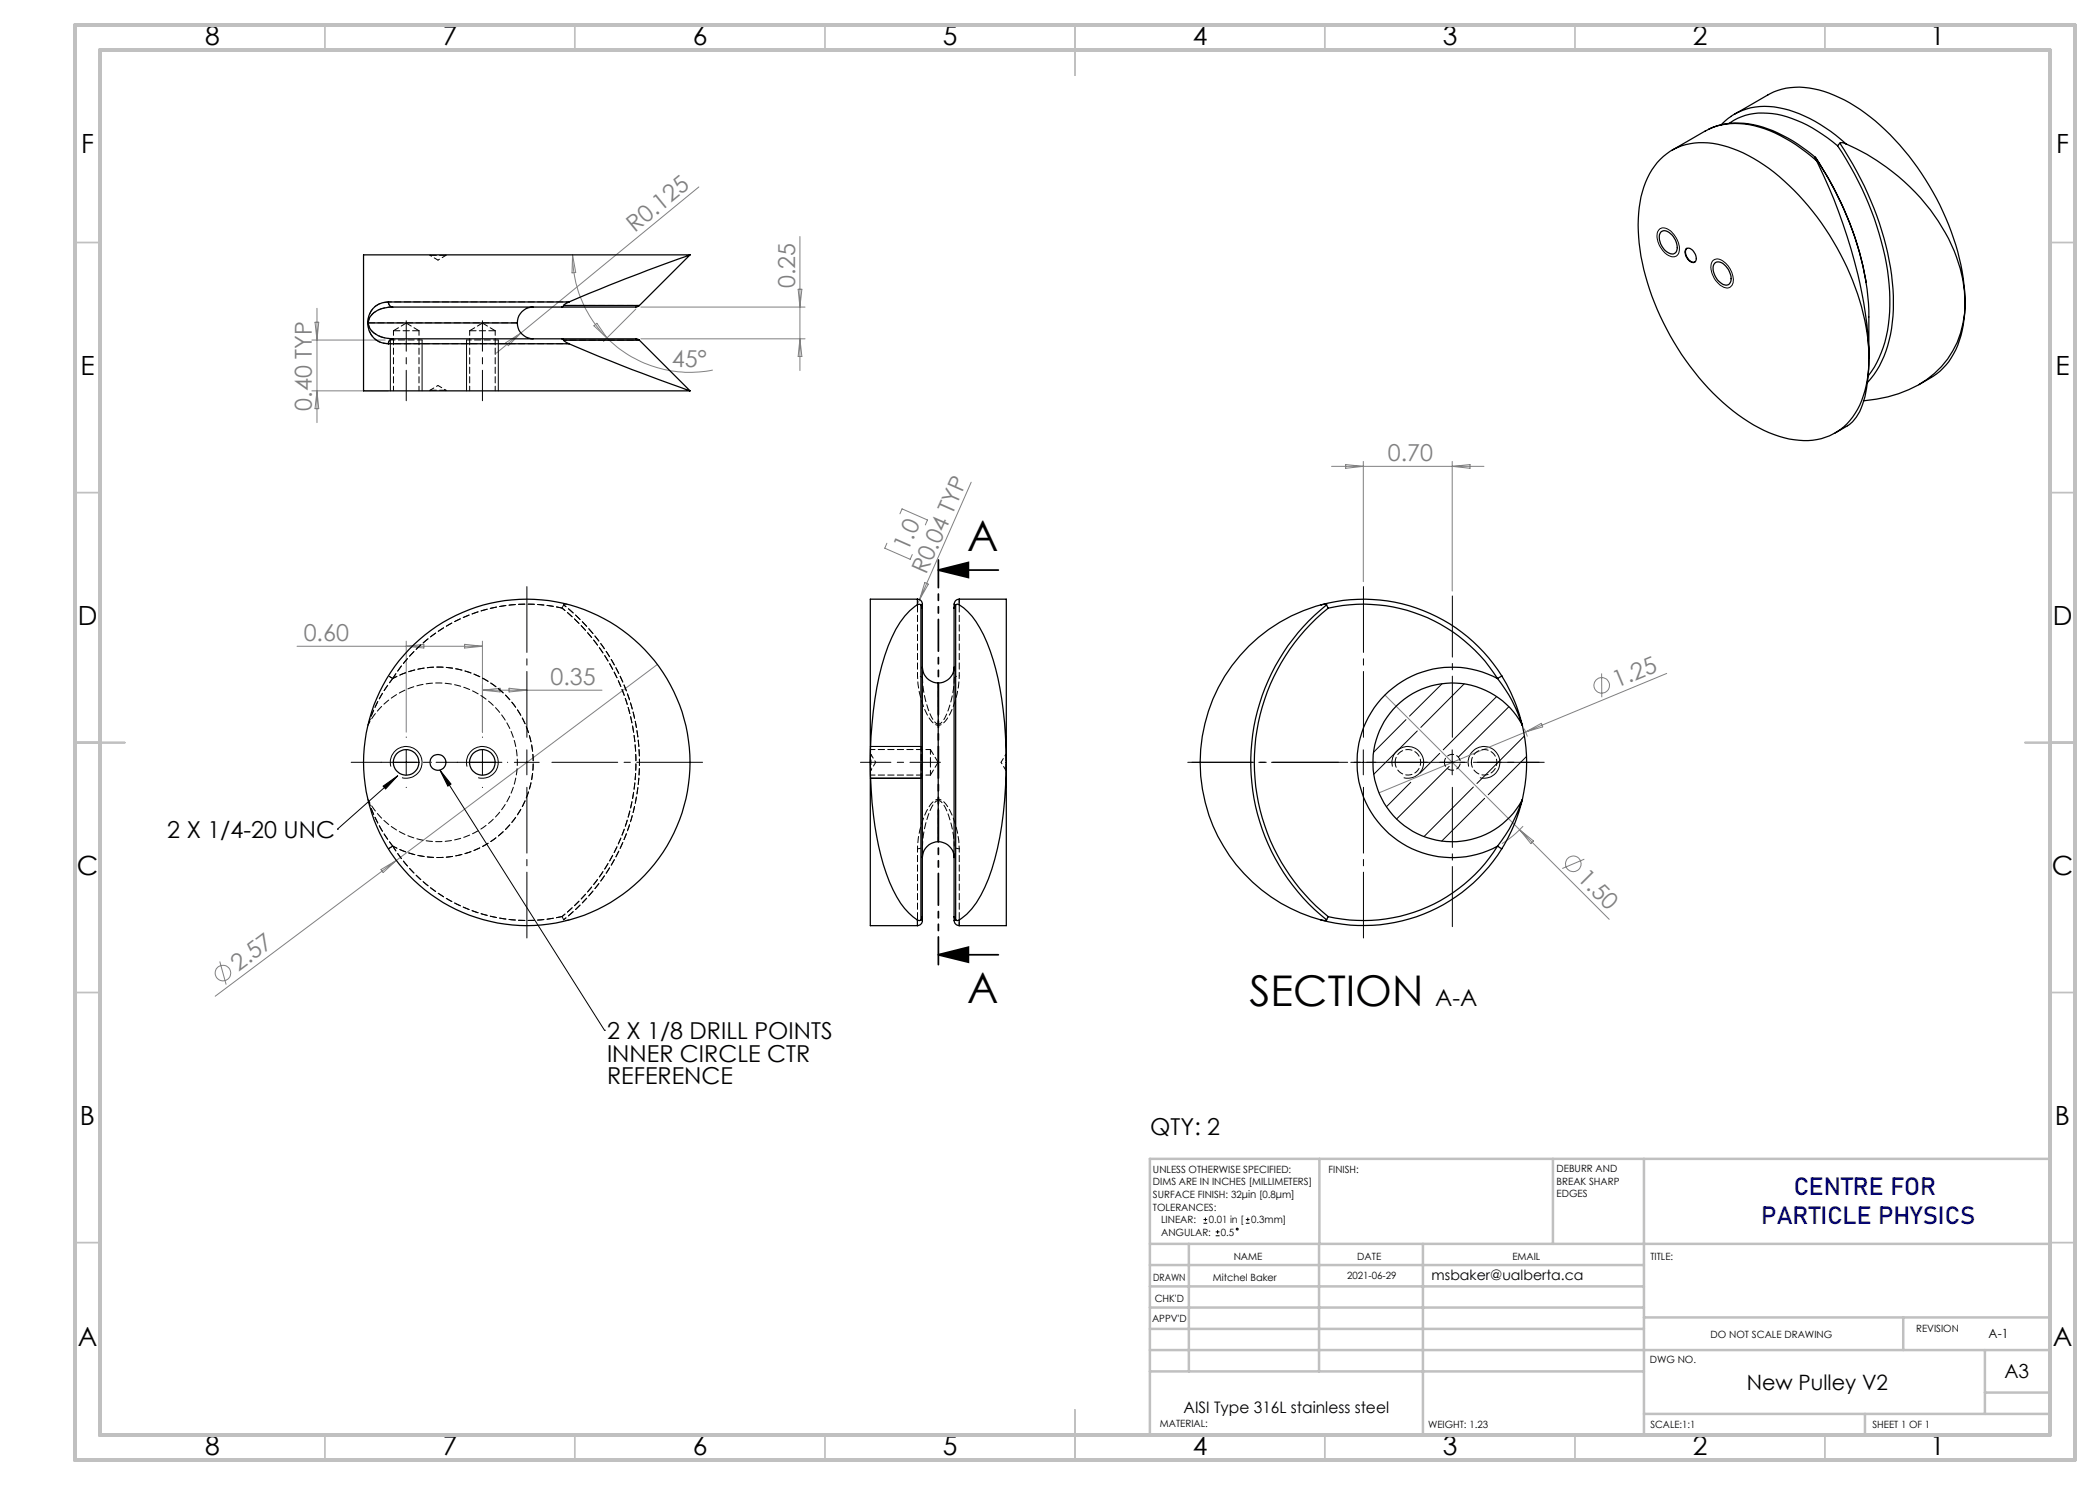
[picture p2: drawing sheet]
<svg xmlns="http://www.w3.org/2000/svg" width="420mm" height="297mm" viewBox="0 0 420 297" stroke-linecap="round" stroke-linejoin="round" font-family="sans-serif">
<g fill="none" stroke="#808080" stroke-width=".2">
<path d="M139.8 37.4l-35.6 29.2M114.5 51l.6 3.5-.7 .1zM114.5 51a23.6 23.6 0 0 0 6.9 16.6M159.6 57.9h.8l-.4 3.5zM160 47.3v26.8M62.4 68h14.6M62.4 78.2h15.3M63 64.4h.7l-.3 3.6zM63.4 61.7v22.8M63.4 78.2l.3 3.5h-.7zM101.2 68.5l3-1.9-2.5 2.5zM104.2 66.6l-4.9 4"/>
<path d="M118.8 65.2l.6-.5 2 2.9zM121.4 67.6a23.5 23.5 0 0 0 21.2 6.4M127.2 61.8l-6.5 6.5M128.2 61.4h32.8M128.2 67.8h32.8M160 67.8l.4 3.5h-.8zM194.2 96.4l-10.3 23.5M266.3 93.3h30.5M269.1 92.9l3.6 .4-3.6 .4zM272.7 92.3v24M290.4 92.3v25.9M290.4 93.3l3.6-.4v.8z"/>
<path d="M177.4 108.7l-.4 .9 5 2.3 .5-1M180 102.8l.4-1 5.1 2.2-.4 1M183.9 119.9l-.4 .9M185 116.5l.7 .3-1.8 3.1zM59.4 129.3h37.1M81.2 128.2v18.2M81.2 129.3l3.6-.4v.7zM92.9 128.9l3.6 .4-3.6 .3zM96.5 128.2v18.2M96.5 138h23.9M96.5 138l3.5-.3v.7zM101.8 137.7l3.6 .3-3.6 .4z"/>
<path d="M131.5 132.9l-52.2 39.2M277 139l26.9 26.9M320.3 134.7l.1 4.7M333.3 134.7l-57.5 23.9M304.8 145.7l.7 1.6M305.1 146.4l3.2-1.7 .2 .7zM76.2 173.9l3.1-1.8-2.7 2.4zM79.3 172.1l-36.3 27.1M303.9 165.9l17.9 18M303.9 165.9l2.8 2.3-.5 .5zM304.6 165.2a19.9 19.9 0 0 1-4.2 3.5M316.9 171.8l-4.4 1.9"/>
<path d="M44 192.3l1.2 4.6"/>
<circle cx="320.3" cy="137.1" r="1.56"/>
<circle cx="314.7" cy="172.8" r="1.57"/>
<circle cx="44.6" cy="194.6" r="1.56"/>
</g>
<g fill="none" stroke="#000" stroke-width=".2">
<path d="M331.7 46a1.65 1.65 0 0 1 2.5 .2 4.3 4.3 0 0 1 1.4 4.6 1.58 1.58 0 0 1-2.4 0 4.6 4.6 0 0 1-1.7-4.5zM342.7 52a2.02 2.02 0 0 1 2.6 .8 4.2 4.2 0 0 1 1.1 4.3 1.34 1.34 0 0 1-2.1 .1 4.5 4.5 0 0 1-2-4.7zM78.1 68v10.2M84.4 68v10.2M93.3 68v10.2M99.7 68v10.2M288.4 136.7l-6.5 6.5M292.8 136.8l-8.6 8.7M299.3 139.3l-10.7 10.7M76.6 157.2l3-2.1-2.5 2.7zM78.2 153.3a3.2 3.2 0 0 1 2.8-4 3.2 3.2 0 0 1 3.4 3.5 3.2 3.2 0 0 1-4 2.7M78.7 152.5h5"/>
<path d="M79.6 155.1l-12.1 10.7M81.2 150v5M88 154l2.2 2.8-.6 .4zM88 154l32.9 52.1M93.4 153.3a3.2 3.2 0 0 1 2.8-4 3.2 3.2 0 0 1 3.4 3.5 3.2 3.2 0 0 1-4 2.7M94 152.5h5M96.5 150v5M102.9 152.5h4.9M105.4 150v5M174.1 149.3h10.1M174.1 155.6h10.1M270.2 152.5h5"/>
<path d="M272.7 150v5M278.5 153.3a3.2 3.2 0 0 1 2.7-4 3.2 3.2 0 0 1 3.5 3.4 3.2 3.2 0 0 1-4 2.8M281.2 143.9l-6.5 6.6M282.2 156.5l-4.9 4.9M283.5 146.2l-8.8 8.7M287.9 150.7l-3.9 3.9M287.9 152.5h5M289.8 153.3l-10.5 10.5M290.4 150v5M293.7 153.3a3.2 3.2 0 0 1 2.8-4 3.2 3.2 0 0 1 3.4 3.4 3.2 3.2 0 0 1-3.9 2.8M294.7 157.4l-9.9 9.9M296.9 159.7l-8.5 8.5"/>
<path d="M301.8 141.4l-10.1 10M304.9 147.2l-9.5 9.5M305.3 151.3l-7.7 7.7M67.5 165.8h.1M120.9 206.1h.1M240.7 244.6h.7M240.7 243.9h.7M241.1 243.5v.8M243.1 247.2h.8M243.1 246.4h.8M243.5 246v.8M249.2 244.6h.7"/>
<path d="M249.2 243.9h.7M249.6 243.5v.8"/>
<circle cx="247.5" cy="245.8" r=".19"/>
</g>
<path d="M187.6 114h12.1M187.6 114l6.1-1.5v3zM187.6 191h12.1M187.6 191l6.1-1.6v3z" fill="none" stroke="#000" stroke-width=".35"/>
<path d="M81.2 80.1v-16M96.5 80.1v-16M172.1 152.5h16" fill="none" stroke="#000" stroke-width=".2" stroke-dasharray="15.2 1.3 1.3 1.3" stroke-dashoffset="9.1"/>
<path d="M187.7 112v80.9" fill="none" stroke="#000" stroke-width=".35" stroke-dasharray="6.3 1.3 1.3 1.3 1.3 1.3" stroke-dashoffset=".8"/>
<g fill="none" stroke="#c0c0c0" stroke-width=".35">
<path d="M65 5v5M115 5v5M165 5v5M215 5v10M265 5v5M315 5v5M365 5v5M15 48.5h5M410 48.5h5M15 98.5h5M410 98.5h5M15 148.5h10"/>
<path d="M405 148.5h10M15 198.5h5M410 198.5h5M15 248.5h5M410 248.5h5M65 287v5M115 287v5M165 287v5M215 282v10M265 287v5M315 287v5M365 287v5"/>
</g>
<g fill="none" stroke="#c0c0c0" stroke-width=".5">
<path d="M263.9 231.8v17M310.6 231.8v17M328.8 231.8v55.2M410 231.8h-180v55.2M230 248.8h180M230 257.3h98.8M230 253h98.8M237.8 248.8v25.5M263.8 248.8v25.5M284.6 248.8v38.2M230 265.8h98.8M230 261.5h98.8"/>
<path d="M230 274.3h98.8M230 270h180M328.8 263.5h81.2M380.6 263.5v6.5M397 270v12.8M397 278.5h13M328.8 282.8h81.2M373 282.8v4.2"/>
</g>
<path d="M15 5h400v287h-400zM20 10h390v277h-390z" fill="none" stroke="#c0c0c0" stroke-width=".7"/>
<path d="M100.4 152.5h-30.2M105.4 147.5v-30.2M105.4 157.5v30.1M110.4 152.5h30.1M267.7 152.5h-30.1M272.7 147.5v-30.2M272.7 157.5v30.1M277.7 152.5h30.1" fill="none" stroke="#000" stroke-width=".2" stroke-dasharray="15.2 1.3 1.3 1.3" stroke-dashoffset="2.1"/>
<path d="M76.2 152.5h.1M81.2 147.5v-.1M81.2 157.5h.1M86.2 152.5h.1M91.5 152.5h-.1M96.5 147.5v-.1M96.5 157.5h.1M101.5 152.5h.1" fill="none" stroke="#000" stroke-width=".2" stroke-dasharray="15.2 1.3 1.3 1.3"/>
<path d="M290.5 147.5v-28.3" fill="none" stroke="#000" stroke-width=".2" stroke-dasharray="15.2 1.3 1.3 1.3" stroke-dashoffset="3"/>
<path d="M285.5 152.5h-47.1" fill="none" stroke="#000" stroke-width=".2" stroke-dasharray="15.2 1.3 1.3 1.3" stroke-dashoffset="3.1"/>
<path d="M290.5 157.5v27.8" fill="none" stroke="#000" stroke-width=".2" stroke-dasharray="15.2 1.3 1.3 1.3" stroke-dashoffset="3.2"/>
<path d="M295.5 152.5h13.3" fill="none" stroke="#000" stroke-width=".2" stroke-dasharray="15.2 1.3 1.3 1.3" stroke-dashoffset="10.5"/>
<g fill="none" stroke="#000" stroke-width=".2" stroke-dasharray="1.3 .6" stroke-dashoffset=".3">
<path d="M73.7 64.6a3.2 3.2 0 0 1 2.6-2.9l2.2-.3M78.5 67.7a4.9 4.9 0 0 1-4.7-2.4l-.1-.7M78.7 66.1v12M83.8 78.1v-12M84.4 68h-6.3M93.9 66.1v12M99 78.1v-12M99.7 68h-6.4M78.5 135.7a19 19 0 0 1 28.1 16.8 19 19 0 0 1-28.1 16.7M174.1 155h12M184.2 155.6v-6.3M186.1 152.5v-2.6"/>
<path d="M186.1 155v-2.5M186.1 149.9h-12M187.7 144.8v-8.2M78.5 169.2a19 19 0 0 0 28.1-16.7 19 19 0 0 0-28.1-16.8M187.7 168.3v-8.2"/>
</g>
<g fill="#000">
<path d="M187.6 114l6.1-1.5v3zM187.6 191l6.1-1.6v3z"/>
<path d="M76.6 157.2l3-2.1-2.5 2.7zM88 154l2.2 2.8-.6 .4z"/>
</g>
<g fill="none" stroke="#000" stroke-width=".25">
<path d="M332 31.9a12.3 12.3 0 0 1 12.6-2.8 32.9 32.9 0 0 1 15.2 9.9 52.3 52.3 0 0 1 13.9 30.2 22.3 22.3 0 0 1-2.7 13.5 11.6 11.6 0 0 1-12.2 5.2 29 29 0 0 1-15.2-8.4 53.5 53.5 0 0 1-15.8-30.8 23.2 23.2 0 0 1 2.6-14.7zM334.4 30.1l6.6-3.9a14.1 14.1 0 0 1 11.9-.5 32.4 32.4 0 0 1 10.4 6.5M341.8 25.8a16.1 16.1 0 0 1 13.8 .8 31.9 31.9 0 0 1 7.5 4.9M344.3 24.9a12.2 12.2 0 0 1 12.5-3.1 29.4 29.4 0 0 1 12.4 7M345.9 24.7a12 12 0 0 1 9.5-1.8 27.2 27.2 0 0 1 12.1 6.3M347 22.8l6.6-3.8a14.2 14.2 0 0 1 12.2-.4 38.6 38.6 0 0 1 16 12.6 51.2 51.2 0 0 1 11.2 28.1v1.3M363.1 31.5l.2 .7M363.1 31.5a63.9 63.9 0 0 1 10.1 25M363.1 31.5h.1M363.1 31.5a64.5 64.5 0 0 1 10.1 25M363.3 32.2a102.1 102.1 0 0 1 10.3 35l.2 4.4M367.5 29.2a60 60 0 0 1 10.4 29.1 25.6 25.6 0 0 1-3.6 16l-.7 .9"/>
<path d="M368 28.6l.5-.1 .7 .3M368 28.6l-.5 .6M368 28.6a61.4 61.4 0 0 1 10.7 30.6 25.8 25.8 0 0 1-3.9 15.7l-1.3 1.6M369.2 28.8a41.2 41.2 0 0 1 22.1 22.6 25.6 25.6 0 0 1 1.7 9.2M138 51h-65.3v27.2h65.3M138 51h-.1a353.9 353.9 0 0 0-24.1 9.4M138 51l-10.1 10.1M332.3 46.3a2.12 2.12 0 0 1 2.6 1.4 2.2 2.2 0 0 1 0 3 2.38 2.38 0 0 1-2.6-1.6 2.44 2.44 0 0 1 0-2.8zM337.2 49.8a1.2 1.2 0 0 1 1.7 .7 1.24 1.24 0 0 1-.2 2 2.06 2.06 0 0 1-1.5-2.7zM337.4 49.7a1.88 1.88 0 0 0 1.5 2.7M342.9 52.7a1.5 1.5 0 0 1 2.3 .6 2.95 2.95 0 0 1 .7 3.5 1.59 1.59 0 0 1-2.1-.5 3.2 3.2 0 0 1-.9-3.6zM373.2 56.5l.6 5.5v9.6"/>
<path d="M73.6 64.6a4.1 4.1 0 0 0 4.1 4.2M73.6 64.6h.1M73.7 64.6a3.3 3.3 0 0 0 2.6 2.8l2.2 .4M73.7 64.6h29.8M77.7 60.4h36.1M77.7 60.4a4 4 0 0 0-4.1 4.2M77.7 68.8h36.1M77.7 60.4a.98 .98 0 0 0 .8 1M78.4 61.4a4.7 4.7 0 0 0-4.6 2.4l-.1 .8M78.5 61.4h.1M78.5 61.4h33.9M78.5 67.8h33.9"/>
<path d="M78.5 67.8a.91 .91 0 0 0-.8 1M103.5 64.6a3.2 3.2 0 0 0 3.1 3.2M106.6 61.4a3.1 3.1 0 0 0-3.1 3.2M112.4 67.8h15l.5 .2M112.4 67.8l.3 .2M112.7 61.1l-.3 .3M112.7 68l1.1 .8M112.7 68h15.2M112.7 61.1h15.2M113.8 68.8a404 404 0 0 0 24.2 9.4M113.8 60.4l-1.1 .7M127.9 61.1l-.6 .3h-14.9"/>
<path d="M127.9 68l10.1 10.2M373.8 71.6a26.6 26.6 0 0 1-1.6 10.1 8.5 8.5 0 0 1-5.2 4.9M393 60.6a18.5 18.5 0 0 1-13.3 18.1 30.6 30.6 0 0 1-7 1.4M393 60.6a18.9 18.9 0 0 1-3.8 12.4l-1.9 1.8-3.5 2.1M183.5 119.8a1.17 1.17 0 0 1 1 1.6v.2M183.5 119.8h-9.4v32.7M183.5 119.8v1.2M191.8 119.8a1.35 1.35 0 0 0-1 1.8M191.8 119.8h9.5v32.7M191.8 119.8v1.2M183.5 121a14 14 0 0 0-5.1 6.5 52.7 52.7 0 0 0-4 17.2l-.3 7.8M183.5 121l.3-.1 .4 .1"/>
<path d="M184.2 121v63M184.2 121l.3 .6M184.5 133.4a3.2 3.2 0 0 0 3.1 3.2M184.5 121.6v61.7M187.6 136.6v31.7M190.8 133.4a3.1 3.1 0 0 1-3.2 3.2M190.8 121.6v61.7M191.1 121l.4-.2 .3 .2M191.1 121v63M191.1 121l-.3 .6M191.8 121a13.6 13.6 0 0 1 4.9 6 54.6 54.6 0 0 1 4.4 20.1l.2 5.4M264.2 121l.6-.1 .5 .1"/>
<path d="M264.2 121a32.6 32.6 0 0 0-24.2 31.5 32.6 32.6 0 0 0 24.2 31.5M264.2 121a32.6 32.6 0 0 1 36.2 14.2M265.3 121a40.3 40.3 0 0 0 0 63M265.3 121l.3 .6M265.6 121.6a39.6 39.6 0 0 0 0 61.7M265.6 121.6a31.7 31.7 0 0 1 33.9 14.1M299.5 135.7a28.8 28.8 0 0 1 4.9 9.1M299.5 135.7a19 19 0 0 0-28.1 16.8 19 19 0 0 0 28.1 16.7M300.4 135.2l-.9 .5M300.4 135.2a35 35 0 0 1 4.1 9.9M174.1 152.5v32.6h9.4M174.1 152.5a66.5 66.5 0 0 0 3.8 23.9 15.8 15.8 0 0 0 5.6 7.6"/>
<path d="M201.3 152.5a68.9 68.9 0 0 1-3.6 23.3 16.4 16.4 0 0 1-5.9 8.2M201.3 152.5v32.6h-9.5M304.4 144.8v.2M304.4 144.8l.1 .3M304.4 144.8a15.9 15.9 0 0 0-24-4.5 15.9 15.9 0 0 0 0 24.4 15.9 15.9 0 0 0 24-4.6M304.5 159.9l-.1 .2M304.5 159.9h-.1a32 32 0 0 1-4 9.9M304.5 145.1a32.7 32.7 0 0 1 0 14.8M187.6 168.3a3.2 3.2 0 0 1 3.2 3.2M187.6 168.3a3.3 3.3 0 0 0-3.1 3.2M299.5 169.2l.9 .6M299.5 169.2a31.7 31.7 0 0 1-33.9 14.1"/>
<path d="M300.4 169.8a32.6 32.6 0 0 1-36.2 14.2M304.4 160.1l-.1 .1a30.4 30.4 0 0 1-4.8 9M183.5 184v1.1M184.2 184l-.3 .1-.4-.1M184.5 183.3v.5a1.08 1.08 0 0 1-1 1.3M184.5 183.3l-.3 .7M190.8 183.3v.5a1.15 1.15 0 0 0 1 1.3M190.8 183.3l.3 .7M191.1 184l.2 .1 .5-.1M191.8 184v1.1M265.3 184l-.2 .1-.9-.1M265.6 183.3l-.3 .7"/>
<circle cx="81.2" cy="152.5" r="2.55"/>
<circle cx="87.6" cy="152.5" r="1.59"/>
<circle cx="96.5" cy="152.5" r="2.55"/>
<circle cx="105.4" cy="152.5" r="32.6"/>
</g>
<path d="M73.6 64.6a4 4 0 0 0 4.1 4.1M77.7 60.4a4 4 0 0 0-4.1 4.2M78.5 135.7a28.4 28.4 0 0 0-4.8 9.1M73.7 144.8a28.4 28.4 0 0 1 4.8-9.1M279 152.5a2.55 2.55 0 0 1 3.7-2.3 2.55 2.55 0 0 1 .4 4.3 2.55 2.55 0 0 1-4-1.6l-.1-.4M294.3 152.5a2.55 2.55 0 0 1 3.7-2.3 2.55 2.55 0 0 1 .3 4.3 2.55 2.55 0 0 1-4-1.6v-.4M73.7 160.1a28.4 28.4 0 0 0 4.8 9.1M78.5 169.2a28.4 28.4 0 0 1-4.8-9.1" fill="none" stroke="#000" stroke-width=".2" stroke-dasharray="1.3 .6" stroke-dashoffset=".2"/>
<path d="M78.5 135.7l-.8-.5M112.4 121.6a39.6 39.6 0 0 1 0 61.7M77.7 169.8l.8-.6M112.4 183.3a39.6 39.6 0 0 0 0-61.7" fill="none" stroke="#000" stroke-width=".2" stroke-dasharray="1.3 .6" stroke-dashoffset=".5"/>
<g fill="none" stroke="#000" stroke-width=".2" stroke-dasharray="1.3 .6">
<path d="M86 51.1h3.2M86 51v.1M89.2 51.1v-.1M73.6 64.6h.1M83.8 66.1h-5.1M86 78v.1M89.2 78h-3.2M89.2 78.1v-.1M99 66.1h-5.1M103.5 64.6h-29.8M73.6 159.8l.1 .3M73.6 145l.1-.1"/>
<path d="M73.7 144.8l-.1 .3M174.1 154h.1M174.2 150.9h-.1M187.7 159.8v.3M187.7 144.8v.3M201.2 150.9v3.1M201.2 154h.1M201.3 150.9h-.1"/>
</g>
<path d="M112.7 121l-.3 .6M190.8 135.8a14.9 14.9 0 0 1-2.6 8.8l-.5 .2M187.7 144.8a1.79 1.79 0 0 1-1.4-1.4 19.5 19.5 0 0 1-1.8-7.7M288.9 152.5a1.59 1.59 0 0 1 2.3-1.5 1.59 1.59 0 0 1 .2 2.7 1.59 1.59 0 0 1-2.5-.9v-.3M184.5 169.1a14.9 14.9 0 0 1 2.6-8.8l.6-.2M187.7 160.1a1.79 1.79 0 0 1 1.4 1.4 19.5 19.5 0 0 1 1.8 7.7M112.7 184l-.3-.7" fill="none" stroke="#000" stroke-width=".2" stroke-dasharray="1.3 .6" stroke-dashoffset=".4"/>
<path d="M81.2 64.6l-2.5 1.5M83.8 66.1l-2.6-1.5M96.5 64.6l-2.6 1.5M99 66.1l-2.5-1.5M78.5 135.7a31.6 31.6 0 0 1 33.9-14.1M112.4 121.6a31.6 31.6 0 0 0-33.9 14.1M186.1 155l1.5-2.5M187.6 152.5l-1.5-2.6M78.5 169.2a31.6 31.6 0 0 0 33.9 14.1M112.4 183.3a31.6 31.6 0 0 1-33.9-14.1" fill="none" stroke="#000" stroke-width=".2" stroke-dasharray="1.3 .6" stroke-dashoffset=".1"/>
<path d="M183.5 119.8v15.4M112.7 121l.6-.2 .5 .1M184.5 135.7a.89 .89 0 0 0-1-.5M190.9 135.7a.89 .89 0 0 1 1-.5M191.9 135.2v-15.4M183.5 169.8a.89 .89 0 0 0 1-.6M183.5 169.8v15.3M191.9 169.8a.89 .89 0 0 1-1-.6M113.8 184l-.6 .1-.5-.1M191.9 185.1v-15.3" fill="none" stroke="#000" stroke-width=".2" stroke-dasharray="1.3 .6" stroke-dashoffset=".6"/>
<g fill="none" stroke="#000" stroke-width=".2" stroke-dasharray="1.3 .6" stroke-dashoffset=".7">
<path d="M77.7 68.7h36.1M77.7 60.4a.93 .93 0 0 0 .8 1M77.7 68.7a.93 .93 0 0 1 .8-1M112.7 68h15.2M113.8 60.4h-36.1M127.9 61.1h-15.2M112.7 121a40.3 40.3 0 0 1 0 63M183.5 135.2a14.2 14.2 0 0 0 3.2 9.5l1 .4M73.7 144.8a15.9 15.9 0 0 1 24-4.6 15.9 15.9 0 0 1 0 24.5 15.9 15.9 0 0 1-24-4.6M187.7 159.8a2.48 2.48 0 0 0-1.8 1.4 17.1 17.1 0 0 0-2.4 8.6M187.7 145.1a2.48 2.48 0 0 0 1.7-1.3 17.1 17.1 0 0 0 2.5-8.6M191.9 169.8a14.2 14.2 0 0 0-3.3-9.6l-.9-.4"/>
<path d="M112.7 184a40.3 40.3 0 0 0 0-63"/>
</g>
<path d="M86 51.1l1.6 .9M87.6 52l1.6-.9M87.6 77.1l-1.6 .9M89.2 78l-1.6-.9M174.2 154l.9-1.5M175.1 152.5l-.9-1.6M200.2 152.5l1 1.5M201.2 150.9l-1 1.6" fill="none" stroke="#000" stroke-width=".2" stroke-dasharray="1.3 .6" stroke-dashoffset=".9"/>
<path d="M174.2 152.5v-1.6M174.2 154v-1.5" fill="none" stroke="#000" stroke-width=".2" stroke-dasharray="1.3 .6" stroke-dashoffset=".8"/>
<g font-size="8.5">
<text x="193.4" y="110.2">A</text>
<text x="193.4" y="200.5">A</text>
<text x="249.9" y="201.2">SECTION</text>
</g>
<g font-size="5.3">
<text x="41" y="8.9">8</text>
<text x="88.5" y="8.9">7</text>
<text x="138.5" y="8.9">6</text>
<text x="188.5" y="8.9">5</text>
<text x="238.5" y="8.9">4</text>
<text x="288.5" y="8.9">3</text>
<text x="338.5" y="8.9">2</text>
<text x="386" y="8.9">1</text>
<text x="16.2" y="30.7">F</text>
<text x="411.2" y="30.7">F</text>
<text x="16.1" y="74.9">E</text>
<text x="411.1" y="74.9">E</text>
<text x="15.5" y="124.9">D</text>
<text x="410.5" y="124.9">D</text>
<text x="15.4" y="174.9">C</text>
<text x="410.4" y="174.9">C</text>
<text x="16" y="224.9">B</text>
<text x="411" y="224.9">B</text>
<text x="15.5" y="269.2">A</text>
<text x="410.5" y="269.2">A</text>
<text x="41" y="290.9">8</text>
<text x="88.5" y="290.9">7</text>
<text x="138.5" y="290.9">6</text>
<text x="188.5" y="290.9">5</text>
<text x="238.5" y="290.9">4</text>
<text x="288.5" y="290.9">3</text>
<text x="338.5" y="290.9">2</text>
<text x="386" y="290.9">1</text>
</g>
<g font-size="4.9" fill="#000080">
<text x="358.7" y="238.9">CENTRE FOR</text>
<text x="352.3" y="244.9">PARTICLE PHYSICS</text>
</g>
<g font-size="4.7" fill="#808080">
<text x="127" y="46.6" transform="rotate(-39 127 46.6)">R0.125</text>
<text x="159" y="57.6" transform="rotate(-90 159 57.6)">0.25</text>
<text x="134.4" y="73.4">45°</text>
<text x="62.4" y="82.1" transform="rotate(-90 62.4 82.1)">0.40 TYP</text>
<text x="277.6" y="92.3">0.70</text>
<text x="181.6" y="110.5" transform="rotate(-66 181.6 110.5)">1.0</text>
<text x="185.3" y="115.1" transform="rotate(-66 185.3 115.1)">R0.04 TYP</text>
<text x="60.7" y="128.2">0.60</text>
<text x="110.1" y="137">0.35</text>
<text x="323.4" y="137.7" transform="rotate(-23 323.4 137.7)">1.25</text>
<text x="315.3" y="175.8" transform="rotate(45 315.3 175.8)">1.50</text>
<text x="47.7" y="194.4" transform="rotate(-37 47.7 194.4)">2.57</text>
</g>
<g font-size="4.7">
<text x="33.5" y="167.6">2 X 1/4-20 UNC</text>
<text x="287" y="201.2">A-A</text>
<text x="121.4" y="207.8">2 X 1/8 DRILL POINTS</text>
<text x="121.4" y="212.3">INNER CIRCLE CTR</text>
<text x="121.4" y="216.8">REFERENCE</text>
<text x="230.1" y="227.1">QTY: 2</text>
</g>
<text font-size="4.2" x="349.4" y="278.1">New Pulley V2</text>
<text font-size="3.9" x="400.9" y="275.5">A3</text>
<text font-size="3.2" x="236.7" y="282.5">AISI Type 316L stainless steel</text>
<text font-size="2.8" x="286.3" y="255.9">msbaker@ualberta.ca</text>
<text font-size="2.5" x="397.7" y="267.6">A-1</text>
<g font-size="2">
<text x="230.6" y="234.6">UNLESS OTHERWISE SPECIFIED:</text>
<text x="230.6" y="237.1">DIMS ARE IN INCHES [MILLIMETERS]</text>
<text x="230.6" y="239.6">SURFACE FINISH: 32μin [0.8μm]</text>
<text x="265.7" y="234.6">FINISH:</text>
<text x="311.3" y="234.5">DEBURR AND</text>
<text x="311.3" y="237">BREAK SHARP</text>
<text x="311.3" y="239.5">EDGES</text>
<text x="230.6" y="242.1">TOLERANCES:</text>
<text x="232.2" y="244.6">LINEAR:</text>
<text x="241.7" y="244.6">0.01 in [</text>
<text x="250.2" y="244.6">0.3mm]</text>
<text x="232.2" y="247.1">ANGULAR:</text>
<text x="244.2" y="247.1">0.5</text>
<text x="246.7" y="252">NAME</text>
<text x="271.4" y="252">DATE</text>
<text x="302.5" y="251.9">EMAIL</text>
<text x="330.1" y="251.9">TITLE:</text>
<text x="230.6" y="256.1">DRAWN</text>
<text x="242.6" y="256.1">Mitchel Baker</text>
<text x="269.4" y="255.9">2021-06-29</text>
<text x="230.9" y="260.3">CHK'D</text>
<text x="230.4" y="264.4">APPV'D</text>
<text x="342.1" y="267.6">DO NOT SCALE DRAWING</text>
<text x="383.2" y="266.3">REVISION</text>
<text x="330" y="272.5">DWG NO.</text>
<text x="232" y="285.5">MATERIAL:</text>
<text x="285.6" y="285.5">WEIGHT: 1.23</text>
<text x="330.1" y="285.6">SCALE:1:1</text>
<text x="374.5" y="285.6">SHEET 1 OF 1</text>
</g>
</svg>
